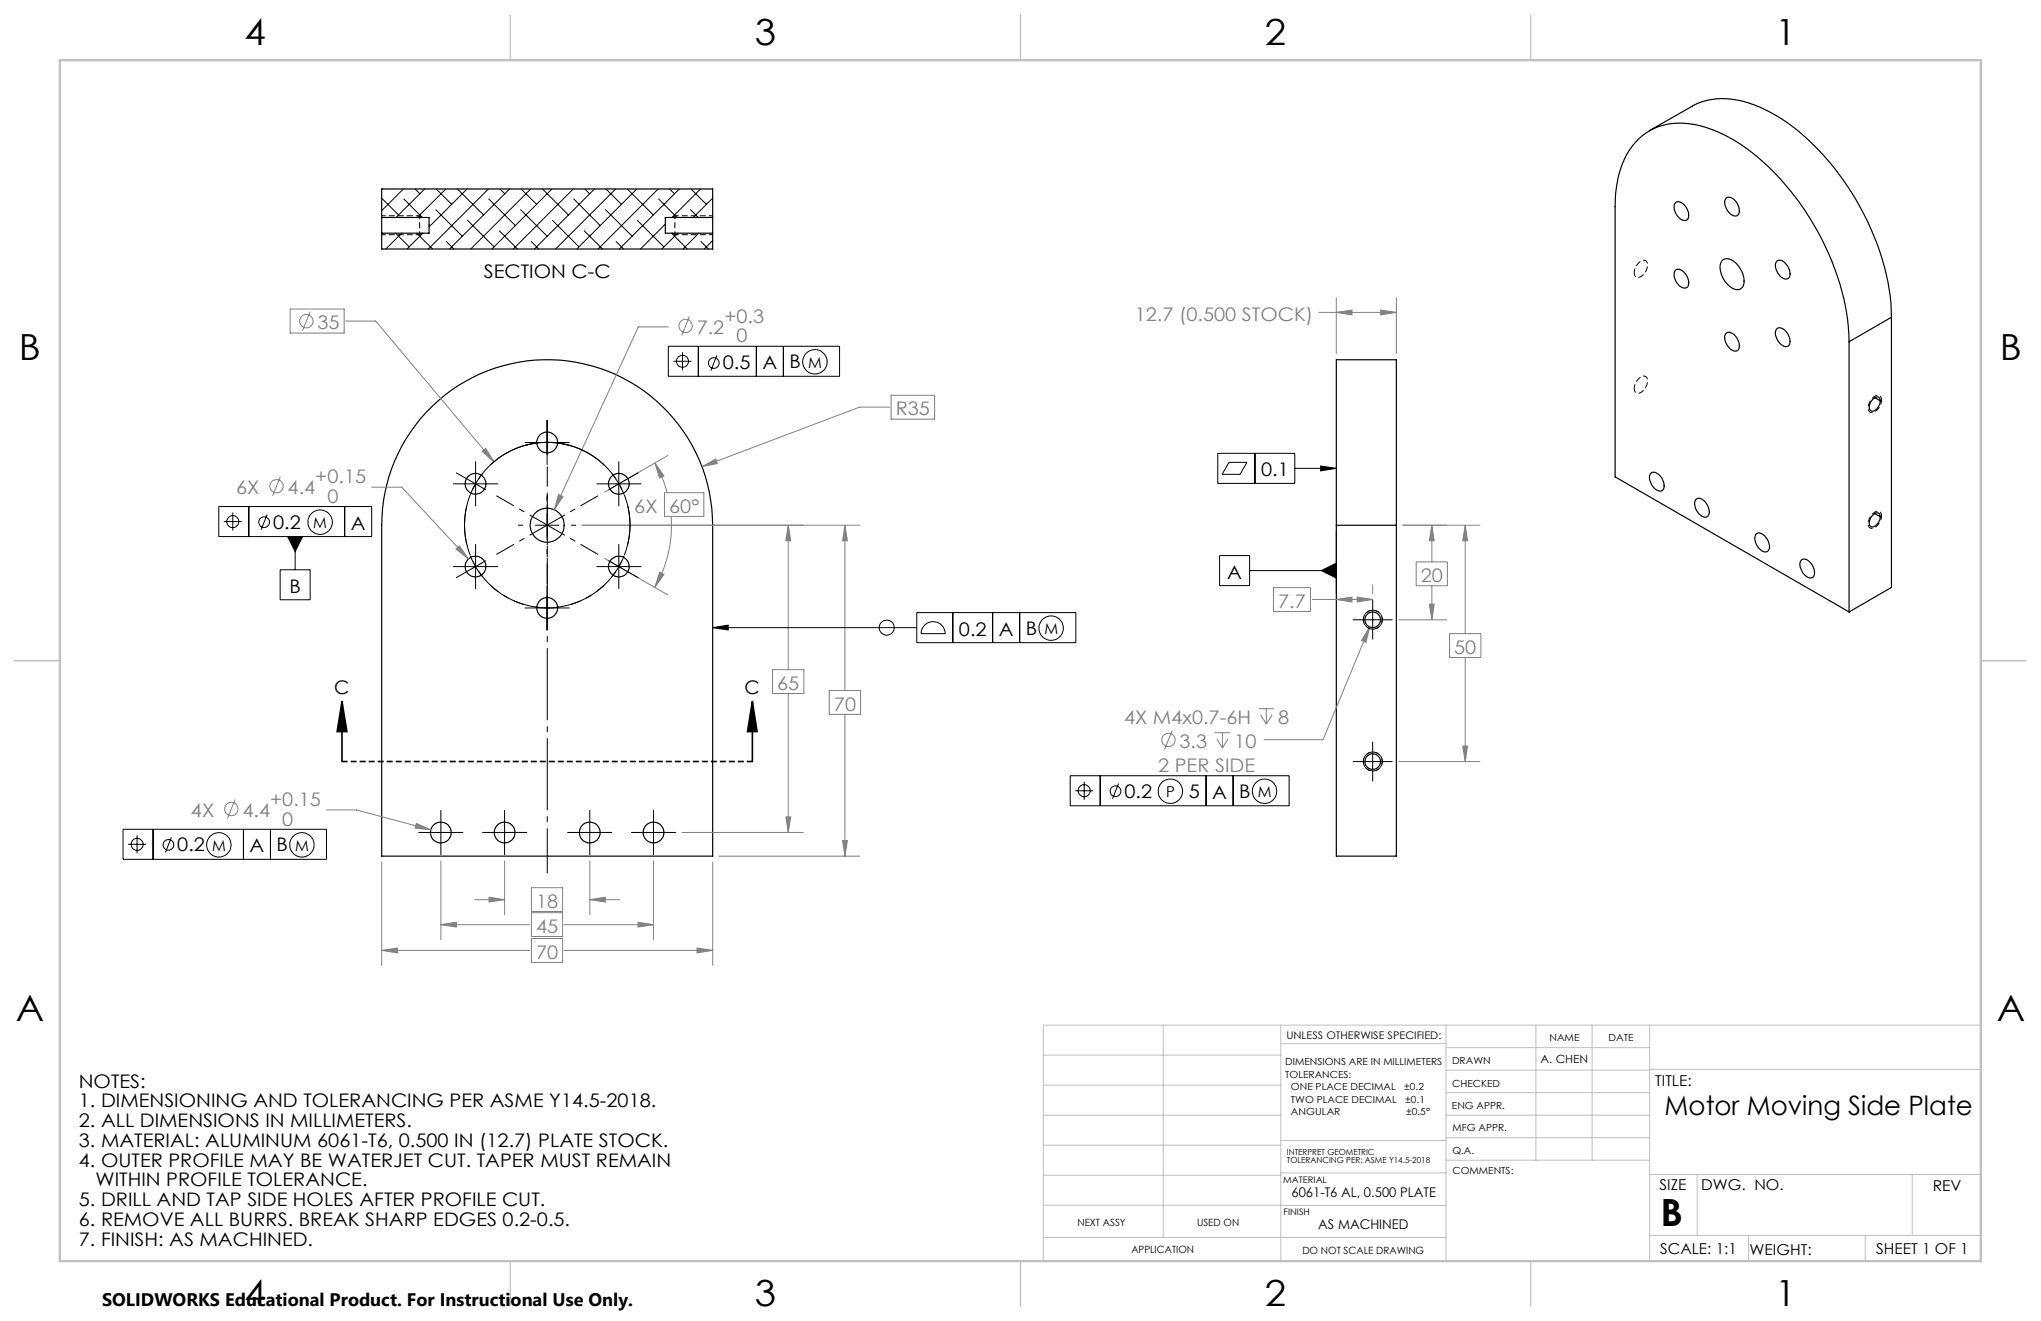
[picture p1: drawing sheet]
<svg xmlns="http://www.w3.org/2000/svg" width="432mm" height="279mm" viewBox="0 0 432 279" stroke-linecap="round" stroke-linejoin="round" font-family="sans-serif">
<g fill="none" stroke="#000" stroke-width=".25">
<path d="M348.9 27.7l9-5.2a14.6 14.6 0 0 1 12-.7 38.3 38.3 0 0 1 16.8 12.1 56.5 56.5 0 0 1 13.3 30.3l.2 2.9M80.8 46v3.3M80.8 46v-6h70v6M80.8 49.3v3.4h70v-3.4M80.8 46h10v3.3h-10M150.8 46v3.3M150.8 46h-10v3.3h10M354.5 57.1a1.89 1.89 0 0 1 2.3 1.1 2.02 2.02 0 0 1 0 2.7 2.43 2.43 0 0 1-2.6-2.3v-.4a1.15 1.15 0 0 1 .3-1.1zM354.5 42.8a1.89 1.89 0 0 1 2.3 1.2 2.02 2.02 0 0 1 0 2.6 2.43 2.43 0 0 1-2.6-2.3v-.3a1.15 1.15 0 0 1 .3-1.2zM364.4 55.1a2.13 2.13 0 0 1 2.8 .5 4.9 4.9 0 0 1 1.5 5 1.71 1.71 0 0 1-2.7 0 4.9 4.9 0 0 1-1.8-5.2zM365.3 41.8a1.98 1.98 0 0 1 2.4 1.6 1.5 1.5 0 0 1-.4 2.3 2.81 2.81 0 0 1-2.2-3.6zM376 55.2l.2-.1a2.42 2.42 0 0 1 2.4 2.1l.1 .3a1.08 1.08 0 0 1-.5 1.5 1.08 1.08 0 0 1-1.4-.4 3 3 0 0 1-1-3.2z"/>
<path d="M365.3 70.4a1.98 1.98 0 0 1 2.4 1.6 1.47 1.47 0 0 1-.4 2.3 2.81 2.81 0 0 1-2.2-3.7zM376 69.5a1.89 1.89 0 0 1 2.2 1.1 2.02 2.02 0 0 1 0 2.6 2.43 2.43 0 0 1-2.5-2.2l-.1-.8zM391.2 72.3a52.8 52.8 0 0 0-9.3-27.7 47.1 47.1 0 0 0-17.3-16.2 17.9 17.9 0 0 0-13.6-1.7 13.4 13.4 0 0 0-8.2 9.2l-.8 3.7-.3 4.1v57.2l49.5 28.5M391.2 72.3v57.1M400.2 67.1l-9 5.2M400.2 67.1v57.1l-9 5.2M90.1 87.3a35 35 0 0 1 38.5-8.8 35 35 0 0 1 22.2 32.6v70h-70v-70a35 35 0 0 1 9.3-23.8zM396.3 84.3l.3-.1a.77 .77 0 0 1 1-.1 .77 .77 0 0 1 .2 1 2.15 2.15 0 0 1-1.7 1.9l-.3-.1a1.6 1.6 0 0 1 .3-2.3zM396.6 84.1l1.2 .7M282.7 111.1v-35h12.7v35M282.7 111.1v70h12.7v-70M282.7 111.1h12.7"/>
<path d="M349.4 100a1.98 1.98 0 0 1 2.4 1.6 1.52 1.52 0 0 1-.4 2.3 2.82 2.82 0 0 1-2.2-3.7zM358.7 105.7a1.18 1.18 0 0 1 1.9 .3 2.77 2.77 0 0 1 .8 3.1 1.6 1.6 0 0 1-2.3-.8l-.4-.8-.2-.8zM371.4 113.1a1.42 1.42 0 0 1 2.2 .6 2.2 2.2 0 0 1 .3 3 2.06 2.06 0 0 1-2.3-1.5l-.3-1.2zM381.2 118.4a1.8 1.8 0 0 1 2.2 1.2 2.02 2.02 0 0 1 0 2.6 2.2 2.2 0 0 1-2.4-1.9l-.2-1.1zM396.1 109.1l.2-.2a.81 .81 0 0 1 1.1-.4 .81 .81 0 0 1 .4 1.1 1.99 1.99 0 0 1-2 1.8 1.65 1.65 0 0 1 .3-2.3zM396.6 108.6l1.2 .7"/>
<circle cx="115.8" cy="93.6" r="2.21"/>
<circle cx="100.6" cy="102.3" r="2.2"/>
<circle cx="100.6" cy="119.9" r="2.19"/>
<circle cx="115.7" cy="111.1" r="3.6"/>
<circle cx="130.9" cy="102.3" r="2.21"/>
<circle cx="130.9" cy="119.8" r="2.2"/>
<circle cx="115.8" cy="128.6" r="2.2"/>
<circle cx="290.4" cy="131.1" r="1.65"/>
<circle cx="93.3" cy="176.1" r="2.2"/>
<circle cx="106.8" cy="176.1" r="2.2"/>
<circle cx="124.8" cy="176.1" r="2.2"/>
<circle cx="138.3" cy="176.1" r="2.2"/>
<circle cx="290.4" cy="161.1" r="1.65"/>
</g>
<g fill="none" stroke="#000" stroke-width=".21">
<path d="M80.9 40h-.1M85.3 40l-4.5 4.6M87.8 40l1 1M89.9 40l-6.1 6M92.3 40l3.3 3.2M94.3 40l-6 6M96.8 40l5.5 5.5M98.8 40l-8 8M103.3 40l-12.7 12.7M105.8 40l1 1M107.8 40l-12.7 12.7M110.2 40l3.3 3.2"/>
<path d="M112.3 40l-12.7 12.7M114.8 40l5.5 5.5M116.8 40l-12.7 12.7M121.3 40l-12.7 12.7M123.7 40l1 1M125.8 40l-12.7 12.7M128.2 40l3.3 3.2M130.2 40l-12.7 12.7M132.7 40l5.5 5.5M134.7 40l-12.7 12.7M139.2 40l-12.7 12.7M141.7 40l1 1"/>
<path d="M143.7 40l-12.7 12.7M146.2 40l3.2 3.2M148.2 40l-6 6M150.7 40h.1M80.8 41.9l3.5 3.6M83.7 49.3l2.9 2.9M85 49.3l-3.4 3.4M85.4 42.1l4 3.9M88.2 49.3l3.3 3.4M89.5 49.3l-3.4 3.4M90.8 47.4l.3 .3M92.2 44.3l5.6 5.7"/>
<path d="M94.4 51.1l1.6 1.6M98.9 46.6l5.6 5.6M103.4 42.1l5.6 5.6M105.7 48.8l3.8 3.9M110.1 44.3l5.6 5.7M112.4 51.1l1.6 1.6M116.9 46.6l5.6 5.6M121.4 42.1l5.6 5.6M123.6 48.8l3.9 3.9M128.1 44.3l5.6 5.7M130.4 51.1l1.5 1.6M134.8 46.6l5.6 5.6"/>
<path d="M139.3 42.1l3.9 3.9M140.8 47.4l-5.3 5.3M142.1 49.3l3.3 3.4M143.4 49.3l-3.4 3.4M146.1 44.3l1.6 1.7M147.8 49.3l-3.3 3.4M148.3 51.1l1.6 1.6M150.8 41.9l-4.2 4.1M150.8 50.9l-1.8 1.8"/>
</g>
<g fill="none" stroke="#808080" stroke-width=".21">
<path d="M59.3 100.8l-1.6 4.1M78.6 103h6.4l14.1 15.2M96.5 116.1l.7-.6 1.9 2.7z"/>
<circle cx="58.5" cy="102.9" r="1.41"/>
</g>
<g fill="none" stroke="#c0c0c0" stroke-width=".21">
<path d="M246.1 216.8v44.9M271 216.8v49.9M305.9 216.8v49.9M324.9 216.8v28.6M336.8 216.8v28.6M349 216.8v49.9M419.1 216.8h-198.4v49.9M220.7 235.9h50.3M220.7 229.5h50.3M220.7 223.2h50.3M271 220.7h34.9M305.9 231.1h43.1"/>
<path d="M305.9 226.3h43.1M305.9 221.6h43.1M305.9 235.9h43.1M349 226.2h70.1M220.7 254.9l85.2 .1M220.7 248.6h50.3M220.7 242.2h50.3M271 248.1h35M271 241.2h35M305.9 240.6h43.1M306 245.4h43M349 248.4h70.1"/>
<path d="M359.1 248.4v12.9M404.6 248.4v12.9M220.7 261.7h85.2M349 261.3h70.1M369.9 261.3v5.4M394.6 261.3v5.4"/>
</g>
<path d="M107.9 3.2v9.5M215.9 3.2v9.5M323.8 3.2v9.5M3.1 139.7h9.6M419.1 139.7h9.5M107.9 266.7v9.6M215.9 266.7v9.6M323.8 266.7v9.6" fill="none" stroke="#c0c0c0" stroke-width=".25"/>
<path d="M12.7 12.7h406.4v254h-406.4z" fill="none" stroke="#c0c0c0" stroke-width=".5"/>
<path d="M96.5 116.1l.7-.6 1.9 2.7z" fill="#808080"/>
<g fill="none" stroke="#808080" stroke-width=".21">
<path d="M61.4 65.4h11.4v5h-11.4zM65.6 65.9l-1.6 4.1M73.1 67.9h6.4l25 29.8M102 95.5l.8-.7 1.7 2.9z"/>
<circle cx="64.8" cy="67.9" r="1.42"/>
</g>
<path d="M102 95.5l.8-.7 1.7 2.9z" fill="#808080"/>
<path d="M141.3 96.3l-13.4 7.8M127.9 118.1l13.4 7.7M140.6 104.2h8.3v5h-8.3zM139.6 121l.9 .5-2 2.7z" fill="none" stroke="#808080" stroke-width=".21"/>
<path d="M139.6 121l.9 .5-2 2.7z" fill="#808080"/>
<path d="M138.5 97.9l2 2.8-.9 .4z" fill="none" stroke="#808080" stroke-width=".21"/>
<path d="M138.5 97.9l2 2.8-.9 .4z" fill="#808080"/>
<g fill="none" stroke="#808080" stroke-width=".21">
<path d="M138.5 97.9a25.2 25.2 0 0 1 2.6 6.3M142 109.2a26.3 26.3 0 0 1-3.5 15M49.7 169.1l-1.6 4M69.1 171.3h6.3l15.7 4.2M88.1 174.2l3 1.3-3.3-.3z"/>
<circle cx="48.9" cy="171.1" r="1.4"/>
</g>
<path d="M88.1 174.2l3 1.3-3.3-.3z" fill="#808080"/>
<path d="M100.4 190.3h6.4M103.5 189.8l3.3 .5-3.3 .5zM106.8 182.1v11.4M112.4 187.7h6.6v5.1h-6.6zM124.8 182.1v11.4M124.8 190.3h6.3" fill="none" stroke="#808080" stroke-width=".21"/>
<path d="M103.5 189.8l3.3 .5-3.3 .5z" fill="#808080"/>
<path d="M124.8 190.3l3.3-.5v1z" fill="none" stroke="#808080" stroke-width=".21"/>
<path d="M124.8 190.3l3.3-.5v1z" fill="#808080"/>
<path d="M93.3 195.6l3.3-.5v1zM93.3 182.1v16.7M93.3 195.6h18.8M112.4 193h6.6v5.1h-6.6zM119.3 195.6h19M138.3 182.1v16.7" fill="none" stroke="#808080" stroke-width=".21"/>
<path d="M93.3 195.6l3.3-.5v1z" fill="#808080"/>
<path d="M135 195.1l3.3 .5-3.3 .5z" fill="none" stroke="#808080" stroke-width=".21"/>
<path d="M135 195.1l3.3 .5-3.3 .5z" fill="#808080"/>
<path d="M123.2 111.1h46.7M166.8 111.1l.5 3.3h-1zM166.8 111.1v30.5M163.4 141.6h6.7v5.1h-6.7zM166.8 146.7v29.4M144.3 176.1h25.6" fill="none" stroke="#808080" stroke-width=".21"/>
<path d="M166.8 111.1l.5 3.3h-1z" fill="#808080"/>
<path d="M166.3 172.8h1l-.5 3.3z" fill="none" stroke="#808080" stroke-width=".21"/>
<path d="M166.3 172.8h1l-.5 3.3z" fill="#808080"/>
<g fill="none" stroke="#808080" stroke-width=".21">
<path d="M141.4 69.1h-6.4l-17.7 38.7M145.8 66.9l-1.5 4M118.2 104.6l.9 .4-1.8 2.8z"/>
<circle cx="145" cy="68.9" r="1.4"/>
</g>
<path d="M118.2 104.6l.9 .4-1.8 2.8z" fill="#808080"/>
<path d="M80.8 182.4v21.8M112.4 198.5h6.6v5.1h-6.6zM150.8 182.4v21.8M80.8 201l3.3-.5v1zM80.8 201h31.3M119.3 201h31.5" fill="none" stroke="#808080" stroke-width=".21"/>
<path d="M80.8 201l3.3-.5v1z" fill="#808080"/>
<path d="M147.5 200.5l3.3 .5-3.3 .5z" fill="none" stroke="#808080" stroke-width=".21"/>
<path d="M147.5 200.5l3.3 .5-3.3 .5z" fill="#808080"/>
<path d="M148.5 98.7l2.9-1.6 .4 .9zM188.2 86.1h-6.3l-33.4 12.6M188.5 83.6h9.2v5.1h-9.2z" fill="none" stroke="#808080" stroke-width=".21"/>
<path d="M148.5 98.7l2.9-1.6 .4 .9z" fill="#808080"/>
<path d="M123.2 111.1h58.7M178.8 111.1l.5 3.3h-1zM178.8 111.1v34.9M175.4 146h6.7v5.1h-6.7zM178.8 151.1v30M152 181.1h29.9" fill="none" stroke="#808080" stroke-width=".21"/>
<path d="M178.8 111.1l.5 3.3h-1z" fill="#808080"/>
<path d="M178.3 177.8h1l-.5 3.3z" fill="none" stroke="#808080" stroke-width=".21"/>
<path d="M178.3 177.8h1l-.5 3.3z" fill="#808080"/>
<path d="M72.4 148.4l1 6.3h-2.1zM72.4 148.4v12.7M159.2 148.4l1 6.3h-2zM159.2 148.4v12.7" fill="none" stroke="#000" stroke-width=".35"/>
<path d="M60.9 113.5h3.1l-1.6 3.2zM150.8 132.8l3.3-.6v1zM72.4 148.4l1 6.3h-2.1zM159.2 148.4l1 6.3h-2z" fill="#000"/>
<g fill="none" stroke="#000" stroke-width=".21">
<path d="M141.4 73.2h36.2v6.4h-36.2zM142.5 76.4h3.8M144.4 74.5v3.8M147.7 73.2v6.4M151.7 75.2l-1.3 3.2M160 73.2v6.4M165.7 73.2v6.4M96.5 100l4.1 2.3M100.6 97.6v9.5M111 93.6h9.5M111.1 94.2a17.5 17.5 0 0 1 9.3 0M115.7 88.8v9.5"/>
<path d="M130.9 97.6v9.5M135 100l-4.1 2.3M46.3 107.1h32.3v6.4h-32.3zM47.3 110.3h3.9M49.2 108.4v3.8M52.6 107.1v6.4M56.5 108.8l-1.3 3.2M60.9 113.5h3.1l-1.6 3.2zM62.4 113.5v7M72.9 107.1v6.4M95.8 102.3h9.5M95.8 119.8h9.5"/>
<path d="M99.5 117.5l1.1 2.3M100.6 119.8l1.4 2.1M100.6 102.3l-1.1 2.3M100.6 115.1v9.5M100.6 119.8l-4.1 2.4M100.6 102.3l2.2 1.3M102 100.2l-1.4 2.1M102.8 118.6l-2.2 1.2M109.6 111.1h1.1M113.2 111.1h5.1M115.7 105v1M115.7 108.5v5.1"/>
<path d="M115.7 116.2v1M120.8 111.1h1.1M126.2 102.3h9.5M126.2 119.8h9.5M128.7 118.6l2.2 1.2M129.5 100.2l1.4 2.1M130.9 119.8l-1.4 2.1M130.9 102.3l1.1 2.3M130.9 115.1v9.5M130.9 119.8l4.1 2.4M130.9 102.3l-2.2 1.3M132 117.5l-1.1 2.3"/>
<path d="M59.3 120.5h6.3v6.4h-6.3zM111 128.6h9.5M113.2 128.4a18.1 18.1 0 0 0 5.1 0M115.7 123.8v9.5M150.8 132.8l3.3-.6v1zM150.8 132.8h43.2M194 129.6h33.6v6.3h-33.6zM195.7 132.2a2.55 2.55 0 0 1 2.7-.5 2.55 2.55 0 0 1 1.6 2.3h-5.1a2.39 2.39 0 0 1 .8-1.8zM201.6 129.6v6.3M210 129.6v6.3M215.7 129.6v6.3M26 175.4h43.1v6.4h-43.1z"/>
<path d="M27.1 178.6h3.8M29 176.7v3.8M32.4 175.4v6.4M36.3 177.1l-1.3 3.2M51.5 175.4v6.4M57.2 175.4v6.4M88.5 176.1h9.5M93.3 171.3v9.5M102 176.1h9.5M106.8 171.3v9.5M120 176.1h9.5M124.8 171.3v9.5"/>
<path d="M133.5 176.1h9.5M138.3 171.3v9.5"/>
<circle cx="144.4" cy="76.4" r="1.27"/>
<circle cx="151" cy="76.8" r="1.13"/>
<circle cx="172.4" cy="76.5" r="2.58"/>
<circle cx="49.3" cy="110.3" r="1.27"/>
<circle cx="55.9" cy="110.5" r="1.13"/>
<circle cx="67.7" cy="110.4" r="2.59"/>
<circle cx="187.6" cy="132.7" r="1.59"/>
<circle cx="222.4" cy="132.9" r="2.58"/>
<circle cx="29" cy="178.6" r="1.27"/>
<circle cx="35.6" cy="178.7" r="1.13"/>
<circle cx="46.3" cy="178.7" r="2.59"/>
<circle cx="63.9" cy="178.7" r="2.59"/>
</g>
<path d="M103.8 123.8a17.5 17.5 0 0 0 7 4M120.8 127.8a17.5 17.5 0 0 0 7-4" fill="none" stroke="#000" stroke-width=".21" stroke-dasharray="15.2 1.3 1.3 1.3" stroke-dashoffset="13.1" stroke-linecap="butt"/>
<path d="M98.8 107a17.5 17.5 0 0 0 17 21.6 17.5 17.5 0 0 0 17-21.6M132.8 115.1a17.5 17.5 0 0 0-17-21.6 17.5 17.5 0 0 0-17.1 21.6" fill="none" stroke="#000" stroke-width=".21" stroke-dasharray="15.2 1.3 1.3 1.3" stroke-dashoffset="4.6" stroke-linecap="butt"/>
<path d="M127.8 98.3a17.5 17.5 0 0 0-24 0" fill="none" stroke="#000" stroke-width=".21" stroke-dasharray="15.2 1.3 1.3 1.3" stroke-dashoffset="3.9" stroke-linecap="butt"/>
<path d="M115.8 184.7v-80" fill="none" stroke="#000" stroke-width=".21" stroke-dasharray="15.2 1.3 1.3 1.3" stroke-dashoffset="5.7" stroke-linecap="butt"/>
<path d="M159.2 161.1h-86.8" fill="none" stroke="#000" stroke-width=".35" stroke-dasharray="1.3 .6" stroke-dashoffset=".1" stroke-linecap="butt"/>
<path d="M115.8 98.6v12.5M105 117.3l10.8-6.2M105 104.9l10.8 6.2M126.5 104.9l-10.7 6.2M126.5 117.3l-10.7-6.2M115.8 123.5v-12.4" fill="none" stroke="#000" stroke-width=".21" stroke-dasharray="15.2 1.3 1.3 1.3" stroke-dashoffset="10.9" stroke-linecap="butt"/>
<g fill="none" stroke="#808080" stroke-width=".21">
<path d="M289.8 132.6l-.8 3.3-1-.4zM289.8 132.6l-9.9 23.9h-12.5M248 154.5l-1.6 4M257 155h3.2M257.4 156.3l1.2 1.9M258.6 155v3.2M259.8 156.3l-1.2 1.9M266.3 149.9h3.2M266.7 151.2l1.2 1.9M267.9 149.9v3.2M269.1 151.2l-1.2 1.9"/>
<circle cx="247.2" cy="156.5" r="1.4"/>
</g>
<path d="M289.8 132.6l-.8 3.3-1-.4z" fill="#808080"/>
<path d="M296.7 111.1h9.4M299.6 118.9h6.6v5h-6.6zM302.9 111.1l.5 3.3h-1zM302.9 111.1v7.8M295.9 131.1h10.2M302.9 123.9v7.2" fill="none" stroke="#808080" stroke-width=".21"/>
<path d="M302.9 111.1l.5 3.3h-1z" fill="#808080"/>
<path d="M302.4 127.8h1l-.5 3.3z" fill="none" stroke="#808080" stroke-width=".21"/>
<path d="M302.4 127.8h1l-.5 3.3z" fill="#808080"/>
<path d="M296.7 111.1h16.5M310 111.1l.5 3.3h-1zM310 111.1v22.9M306.7 134h6.6v5.1h-6.6zM310 139.1v22M295.9 161.1h17.3" fill="none" stroke="#808080" stroke-width=".21"/>
<path d="M310 111.1l.5 3.3h-1z" fill="#808080"/>
<path d="M309.5 157.8h1l-.5 3.3z" fill="none" stroke="#808080" stroke-width=".21"/>
<path d="M309.5 157.8h1l-.5 3.3z" fill="#808080"/>
<path d="M269.4 124.3h7.8v5h-7.8zM277.6 126.8h12.8M282.7 126.8l3.3-.5v1zM290.4 123.6v2" fill="none" stroke="#808080" stroke-width=".21"/>
<path d="M282.7 126.8l3.3-.5v1z" fill="#808080"/>
<path d="M287.1 126.3l3.3 .5-3.3 .5z" fill="none" stroke="#808080" stroke-width=".21"/>
<path d="M287.1 126.3l3.3 .5-3.3 .5z" fill="#808080"/>
<path d="M279 66.1h16.4M282.7 62.9v11.9M292.1 65.6l3.3 .5-3.3 .5zM295.4 62.9v11.9" fill="none" stroke="#808080" stroke-width=".21"/>
<path d="M292.1 65.6l3.3 .5-3.3 .5z" fill="#808080"/>
<path d="M282.7 66.1l3.3-.5v1z" fill="none" stroke="#808080" stroke-width=".21"/>
<path d="M282.7 66.1l3.3-.5v1z" fill="#808080"/>
<g fill="none" stroke="#000" stroke-width=".21">
<path d="M257.6 95.9h16.3v6.3h-16.3zM260 97.8h3.8l-1.4 2.5h-3.8zM265.5 95.9v6.3M273.9 99.1h8.8M279.4 98.6l3.3 .5-3.3 .5zM258 117.5h6.4v6.4h-6.4zM282.7 112.4v13M264.4 120.7h18.3M279.5 120.7l3.2-1.6v3.2zM286.2 131.1h8.4M290.4 126.9v8.4M290.4 156.9v8.4"/>
<path d="M226.4 164.1h46.3v6.3h-46.3zM227.5 167.3h3.8M229.4 165.3v3.9M232.8 164.1v6.3M236.6 165.7l-1.2 3.2M255.2 164.1v6.3M260.9 164.1v6.3M286.2 161.1h8.4"/>
<circle cx="229.4" cy="167.2" r="1.27"/>
<circle cx="236" cy="167.4" r="1.13"/>
<circle cx="247.6" cy="167.3" r="2.59"/>
<circle cx="267.5" cy="167.3" r="2.59"/>
</g>
<path d="M288.4 131.1a2 2 0 0 0 3 1.7 2 2 0 0 0 .1-3.4 2 2 0 0 0-3.1 1.5v.2M292.4 131.1a2 2 0 0 1-2.9 1.7 2 2 0 0 1-.2-3.4 2 2 0 0 1 3.1 1.5v.2M288.4 161.1a2 2 0 0 0 3 1.7 2 2 0 0 0 .1-3.4 2 2 0 0 0-3.1 1.5v.2M292.4 161.1a2 2 0 0 1-2.9 1.7 2 2 0 0 1-.2-3.4 2 2 0 0 1 3.1 1.5v.2" fill="none" stroke="#000" stroke-width=".21" stroke-dasharray="1.3 .6" stroke-dashoffset=".1" stroke-linecap="butt"/>
<path d="M279.4 98.6l3.3 .5-3.3 .5zM279.5 120.7l3.2-1.6v3.2z" fill="#000"/>
<path d="M80.8 45.6h8M80.8 49.6h8M88.8 49.6l.6-.3M88.8 45.6l.6 .4M150.8 49.6h-8M150.8 45.6h-8M345.7 57.7a.94 .94 0 0 0 .7 1 .94 .94 0 0 0 1.1-.5 2.35 2.35 0 0 0 .7-3 1.84 1.84 0 0 0-2.2 1.4l-.3 1.1M345.7 82.2a.94 .94 0 0 0 .7 1 .94 .94 0 0 0 1.1-.5 2.35 2.35 0 0 0 .7-3 1.84 1.84 0 0 0-2.2 1.4l-.3 1.1M398.1 84.6a2.54 2.54 0 0 1-2.3 2.6 1.73 1.73 0 0 1 0-2.5 1.37 1.37 0 0 1 2.1-.8l.2 .7M398.1 109.1a2.54 2.54 0 0 1-2.3 2.6 1.73 1.73 0 0 1 0-2.6 1.37 1.37 0 0 1 2.1-.7l.2 .7" fill="none" stroke="#000" stroke-width=".21" stroke-dasharray="1.3 .6" stroke-dashoffset=".4" stroke-linecap="butt"/>
<path d="M88.8 49.6v-4M142.8 45.6v4" fill="none" stroke="#000" stroke-width=".21" stroke-dasharray="1.3 .6" stroke-dashoffset=".5" stroke-linecap="butt"/>
<path d="M142.8 45.6l-.6 .4M142.8 49.6l-.6-.3" fill="none" stroke="#000" stroke-width=".21" stroke-dasharray="1.3 .6" stroke-dashoffset=".3" stroke-linecap="butt"/>
<text font-size="7.9" x="351.3" y="259.3">B</text>
<g font-size="7.6">
<text x="51.7" y="9.6">4</text>
<text x="159.7" y="9.6">3</text>
<text x="267.6" y="9.6">2</text>
<text x="375.6" y="9.6">1</text>
<text x="4" y="76.2">B</text>
<text x="423.1" y="76.2">B</text>
<text x="3.3" y="215.9">A</text>
<text x="422.4" y="215.9">A</text>
<text x="51.7" y="276.3">4</text>
<text x="159.7" y="276.3">3</text>
<text x="267.6" y="276.3">2</text>
<text x="375.6" y="276.3">1</text>
</g>
<text font-size="5.6" x="352.2" y="235.9">Motor Moving Side Plate</text>
<g font-size="4">
<text x="102.4" y="58.9">SECTION C-C</text>
<text x="167.1" y="77.9">B</text>
<text x="152.9" y="78.1">0.5</text>
<text x="161.3" y="78.1">A</text>
<text x="266.8" y="100.8">0.1</text>
<text x="57.8" y="111.8">0.2</text>
<text x="74.2" y="112">A</text>
<text x="61.3" y="125.4">B</text>
<text x="259.6" y="122.4">A</text>
<text x="202.9" y="134.5">0.2</text>
<text x="211.3" y="134.5">A</text>
<text x="217" y="134.2">B</text>
<text x="70.7" y="146.7">C</text>
<text x="157.5" y="146.7">C</text>
<text x="237.9" y="168.7">0.2</text>
<text x="251.5" y="168.7">5</text>
<text x="256.5" y="169">A</text>
<text x="262.2" y="168.7">B</text>
<text x="37.5" y="180">0.2</text>
<text x="52.8" y="180.3">A</text>
<text x="58.5" y="180">B</text>
<text x="16.7" y="230">NOTES:</text>
<text x="16.7" y="234.2">1. DIMENSIONING AND TOLERANCING PER ASME Y14.5-2018.</text>
<text x="16.7" y="238.4">2. ALL DIMENSIONS IN MILLIMETERS.</text>
<text x="16.7" y="242.6">3. MATERIAL: ALUMINUM 6061-T6, 0.500 IN (12.7) PLATE STOCK.</text>
<text x="16.7" y="246.7">4. OUTER PROFILE MAY BE WATERJET CUT. TAPER MUST REMAIN</text>
<text x="20.2" y="250.9">WITHIN PROFILE TOLERANCE.</text>
<text x="16.7" y="255.1">5. DRILL AND TAP SIDE HOLES AFTER PROFILE CUT.</text>
<text x="16.7" y="259.3">6. REMOVE ALL BURRS. BREAK SHARP EDGES 0.2-0.5.</text>
<text x="16.7" y="263.4">7. FINISH: AS MACHINED.</text>
</g>
<g font-size="4" fill="#808080">
<text x="67.2" y="69.6">35</text>
<text x="147.4" y="70.6">7.2</text>
<text x="153.3" y="68.3">+0.3</text>
<text x="240.1" y="67.8">12.7 (0.500 STOCK)</text>
<text x="155.8" y="72.4">0</text>
<text x="189.5" y="87.8">R35</text>
<text x="50" y="104.5">6X</text>
<text x="60.8" y="104.5">4.4</text>
<text x="66.7" y="102.2">+0.15</text>
<text x="69.3" y="106.3">0</text>
<text x="134.2" y="108.4">6X</text>
<text x="141.6" y="108.4">60°</text>
<text x="300.6" y="123.1">20</text>
<text x="270.4" y="128.5">7.7</text>
<text x="307.6" y="138.3">50</text>
<text x="164.4" y="145.9">65</text>
<text x="176.4" y="150.3">70</text>
<text x="237.8" y="153.1">4X M4x0.7-6H</text>
<text x="270.4" y="153.1">8</text>
<text x="249.5" y="158.2">3.3</text>
<text x="261.1" y="158.2">10</text>
<text x="245" y="163.3">2 PER SIDE</text>
<text x="40.4" y="172.8">4X</text>
<text x="51.3" y="172.8">4.4</text>
<text x="57.2" y="170.5">+0.15</text>
<text x="59.7" y="174.6">0</text>
<text x="113.4" y="192">18</text>
<text x="113.4" y="197.3">45</text>
<text x="113.4" y="202.7">70</text>
</g>
<text font-size="3.8" x="21.6" y="276.3">SOLIDWORKS Educational Product. For Instructional Use Only.</text>
<g font-size="3.2">
<text x="171" y="77.8">M</text>
<text x="66.3" y="111.7">M</text>
<text x="220.9" y="134.1">M</text>
<text x="246.7" y="168.6">P</text>
<text x="266.1" y="168.6">M</text>
<text x="44.9" y="180">M</text>
<text x="62.4" y="180">M</text>
<text x="350.2" y="229.6">TITLE:</text>
<text x="351.1" y="251.7">SIZE</text>
<text x="359.9" y="251.7">DWG. NO.</text>
<text x="408.9" y="251.8">REV</text>
<text x="351.2" y="265.3">SCALE: 1:1</text>
<text x="370.1" y="265.4">WEIGHT:</text>
<text x="396.9" y="265.3">SHEET 1 OF 1</text>
</g>
<g font-size="2.8">
<text x="273.2" y="253.1">6061-T6 AL, 0.500 PLATE</text>
<text x="278.9" y="259.9">AS MACHINED</text>
</g>
<text font-size="2.4" x="325.9" y="224.9">A. CHEN</text>
<text font-size="2.2" x="272.2" y="219.8">UNLESS OTHERWISE SPECIFIED:</text>
<g font-size="2.1">
<text x="327.8" y="220.2">NAME</text>
<text x="340.3" y="220.2">DATE</text>
<text x="271.9" y="225.3">DIMENSIONS ARE IN MILLIMETERS</text>
<text x="271.9" y="228">TOLERANCES:</text>
<text x="307.2" y="225">DRAWN</text>
<text x="273.1" y="233.3">TWO PLACE DECIMAL</text>
<text x="273.1" y="230.6">ONE PLACE DECIMAL</text>
<text x="297.1" y="230.6">±0.2</text>
<text x="297.3" y="233.3">±0.1</text>
<text x="307.3" y="229.9">CHECKED</text>
<text x="273.1" y="235.9">ANGULAR</text>
<text x="297.5" y="235.9">±0.5°</text>
<text x="307.2" y="234.5">ENG APPR.</text>
<text x="307.3" y="239.3">MFG APPR.</text>
<text x="307.3" y="244">Q.A.</text>
<text x="307.3" y="248.2">COMMENTS:</text>
<text x="227.9" y="259.3">NEXT ASSY</text>
<text x="253.3" y="259.2">USED ON</text>
<text x="239.3" y="265.1">APPLICATION</text>
<text x="275.5" y="265.1">DO NOT SCALE DRAWING</text>
</g>
<g font-size="1.9">
<text x="271.5" y="250.2">MATERIAL</text>
<text x="271.5" y="257">FINISH</text>
</g>
<g font-size="1.8">
<text x="272.3" y="244.3">INTERPRET GEOMETRIC</text>
<text x="272.3" y="246">TOLERANCING PER: ASME Y14.5-2018</text>
</g>
</svg>
